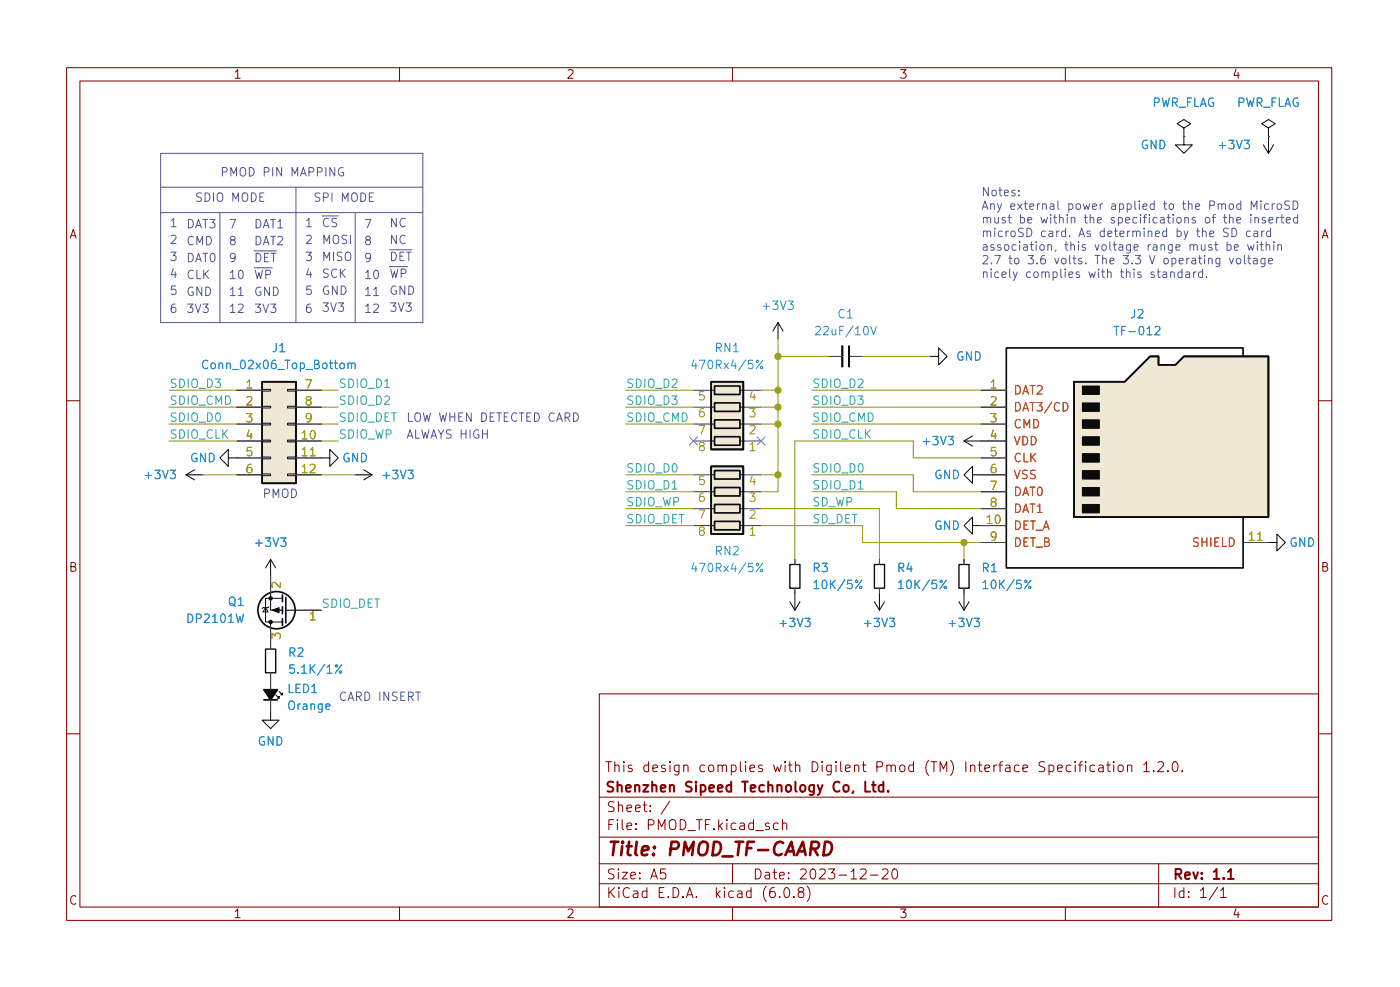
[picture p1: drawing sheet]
<svg xmlns="http://www.w3.org/2000/svg" width="210mm" height="148mm" viewBox="0 0 210 148" stroke-linecap="round" stroke-linejoin="round" font-family="sans-serif">
<g fill="none" stroke="#840000" stroke-width=".15">
<path d="M10 10.2h190v128h-190zM12 12.2h186v124h-186zM60 10.2v2M110 10.2v2M160 10.2v2M10 60.2h2M198 60.2h2M10 110.2h2M90 104.2h108v32h-108zM90 119.7h108M160.8 114.9l-.4-.1-.3 .3v.5l.2 .2h.5M161.5 114.3v.2"/>
<path d="M161.5 114.8v1M162 114.8h.5M162.5 114.3l-.2 .1-.1 .2v1.2M163 114.3v.2M163 114.8v1M164.4 114.9l-.4-.1-.3 .3v.5l.1 .2h.6M165 114.9h.6l.1 .9M165.7 115.2l-.5 .1a.29 .29 0 0 0-.2 .3 .29 .29 0 0 0 .2 .2h.5M166.2 114.8h.6M166.4 114.3v1.3l.1 .2h.3M167.3 114.3v.2M167.3 114.8v1"/>
<path d="M168 115a.41 .41 0 0 1 .4-.2 .41 .41 0 0 1 .3 .3v.5a.41 .41 0 0 1-.4 .3 .41 .41 0 0 1-.4-.3zM169.3 115a.37 .37 0 0 1 .7 .1v.7M169.3 114.8v1M171.8 114.8l.4-.5v1.5M171.8 115.8h.8M173.3 115.7v.1M173.9 114.5l.2-.2 .5 .1a.41 .41 0 0 1 .1 .6l-.9 .8h1M175.4 115.7v.1M176.2 114.5l.3-.2a.94 .94 0 0 1 0 1.5h-.1a.91 .91 0 0 1-.2-1.3zM177.5 115.7v.1M198 110.2h2M60 136.2v2"/>
<path d="M90 132.7h108M90 129.7h108M90 125.7h108M99.9 130.4h-.7v.8l.2-.2 .5 .1 .1 .2-.1 .5-.2 .1h-.3l-.2-.1M100.6 120.3l-1.3 1.9M110 136.2v2M110 129.7v3M116.9 123.6l-.5-.1-.2 .3v.5l.1 .2h.6M117.1 134.6v.1M117.5 123.7a.37 .37 0 0 1 .7 .1v.7M117.5 123v1.5M117.9 133.3l.3-.1a.94 .94 0 0 1 0 1.5h-.1a1 1 0 0 1-.2-1.4z"/>
<path d="M119.2 134.6v.1M120.2 133.9l-.3-.3v-.2l.3-.2 .4 .1 .1 .2v.2l-.7 .3-.1 .2v.4l.3 .1h.4l.1-.2v-.5l-.3-.1M121.2 133a1.72 1.72 0 0 1 0 2.3M129.2 130.6l.2-.2 .5 .1a.41 .41 0 0 1 .1 .6l-.8 .8h.9M130.7 131.4h1.2M132.5 130.6l.2-.2 .5 .1a.41 .41 0 0 1 .1 .6l-.9 .8h1M134.2 130.5l.2-.1a.94 .94 0 0 1 0 1.5h-.1a1 1 0 0 1-.1-1.4zM160 136.2v2M174 129.7v6.5M182.9 133.2l-1.3 1.9M183.3 133.7l.4-.5v1.5M183.3 134.7h.9"/>
</g>
<path d="M130 117.3v1.5h.7M131 117.8h.5M131.2 117.3v1.3v.2h.3M132.7 117.9l-.5-.1-.2 .3v.5l.1 .2h.6M132.7 117.3v1.5M133.4 118.7v.1M184.4 130.9l.4-.5v1.5M184.4 131.9h.9" fill="none" stroke="#840000" stroke-width=".3"/>
<path d="M123.9 126.4h.5a.97 .97 0 0 1 .4 1.5 .9 .9 0 0 1-1.1 .5z" fill="none" stroke="#840000" stroke-width=".4"/>
<g fill="#eee8d5" stroke="#eee8d5" stroke-width=".15">
<path d="M39.4 57.3h5v15.3h-5z"/>
<path d="M106.8 57.3h4.8v10.2h-4.8z"/>
<path d="M106.8 70h4.8v10.2h-4.8z"/>
<path d="M161.3 57.3h7.6l3.8-3.8h1.3v1.3h2.5l1.3-1.3h12.7v24.1h-29.2z"/>
</g>
<g fill="none" stroke="#0a0a0a" stroke-width=".25">
<path d="M39.4 57.3h5v15.3h-5zM106.8 57.3h4.8v10.2h-4.8zM107.3 57.9h3.8v1.3h-3.8zM161.3 57.3h7.6l3.8-3.8h1.3v1.3h2.5l1.3-1.3h12.7v24.1h-29.2zM186.7 53.5v-1.3h-35.6v33.1h35.6v-7.7M106.8 70h4.8v10.2h-4.8zM107.3 65.6h3.8v1.2h-3.8zM107.3 63h3.8v1.3h-3.8zM107.3 60.5h3.8v1.3h-3.8zM107.3 78.3h3.8v1.2h-3.8zM107.3 75.7h3.8v1.3h-3.8zM107.3 73.2h3.8v1.3h-3.8z"/>
<path d="M107.3 70.6h3.8v1.3h-3.8zM42.4 89.3v1M42.4 91.1v1M42.4 92.9v1M42.9 89.7v3.8M39.6 105.1h2.1"/>
<circle cx="41.5" cy="91.6" r="2.79"/>
</g>
<g fill="none" stroke="#0a0a0a" stroke-width=".15">
<path d="M177.8 19.2l1-.6-1-.7-1 .7 1 .6v2.6h1.3l-1.3 1.2-1.3-1.2h1.3M190.5 19.2l1-.6-1-.7-1 .7 1 .6v3.8M189.7 21.8l.8 1.2M191.3 21.8l-.8 1.2M39.4 58.5h1.2v.2h-1.2zM43.2 58.5h1.2v.2h-1.2zM106.7 58.6h.6M111.1 58.6h.7M116.8 48.4l.8 1.3M116.8 48.4v2.6M116.8 48.4l-.7 1.3M139.7 53.5h1.3v-1.3l1.2 1.3-1.2 1.3v-1.3"/>
<path d="M27.9 71.3h2.6M27.9 71.3l1.3 .7M29.2 70.5l-1.3 .8M34.3 68.7v-1.2l-1.3 1.2 1.3 1.3v-1.3h1.3M39.4 71.2h1.2v.2h-1.2zM39.4 68.6h1.2v.3h-1.2zM39.4 66.1h1.2v.2h-1.2zM39.4 63.5h1.2v.3h-1.2zM39.4 61h1.2v.2h-1.2zM43.2 71.2h1.2v.2h-1.2zM43.2 68.6h1.2v.3h-1.2zM43.2 66.1h1.2v.2h-1.2z"/>
<path d="M43.2 63.5h1.2v.3h-1.2zM43.2 61h1.2v.2h-1.2zM48.3 68.7h1.2v-1.2l1.3 1.2-1.3 1.3v-1.3M53.3 71.3h2.6M54.6 70.5l1.3 .8M55.9 71.3l-1.3 .7M106.7 66.2h.6M106.7 63.7h.6M106.7 61.1h.6M106.7 78.9h.6M106.7 76.4h.6M106.7 73.8h.6"/>
<path d="M106.7 71.3h.6M111.1 66.2h.7M111.1 63.7h.7M111.1 61.1h.7M111.1 78.9h.7M111.1 76.4h.7M111.1 73.8h.7M111.1 71.3h.7M144.8 66.2h2.5M144.8 66.2l1.2 .8M146 78.9v-1.3l-1.2 1.3 1.2 1.3v-1.3h1.3M146 71.3v-1.3l-1.2 1.3 1.2 1.3v-1.3h1.3"/>
<path d="M146 65.4l-1.2 .8M39.9 91.2l.4 .7h-.8zM40.4 91.1l-.1 .1h-.8l-.1 .1M40.6 89.1v2.5h1.8M40.6 84v2.5M40.6 93.4v.7M40.6 84l.8 1.3M40.6 84l-.7 1.3M42.4 89.8h-2.5v3.6h2.5M42.9 91.6h2.8M118.6 90.3l.8 1.3M119.4 89.1v2.5"/>
<path d="M120.1 90.3l-.7 1.3M131.3 90.3l.8 1.3M132.1 89.1v2.5M132.8 90.3l-.7 1.3M144 90.3l.8 1.3M144.8 89.1v2.5M145.5 90.3l-.7 1.3M190.5 81.4h1.3v-1.2l1.2 1.2-1.2 1.3v-1.3M40.6 106.8v1.3h1.3l-1.3 1.3-1.2-1.3h1.2M40.6 103.3v1.8M41.4 104.3l.5 .5v-.2v.2h-.2M41.9 103.8l.5 .5v-.3v.3h-.2"/>
</g>
<g fill="none" stroke="#493f36" stroke-width=".15">
<path d="M177.8 20.5h.1M190.5 20.5h.1M35.6 58.6h3.8M44.4 58.6h3.9M104.1 58.6h2.6M111.8 58.6h2.5M124.5 53.5h2M127.5 53.5h2M147.3 58.6h3.8M35.6 66.2h3.8M35.6 68.7h3.8M35.6 71.3h3.8"/>
<path d="M35.6 61.1h3.8M35.6 63.7h3.8M44.4 66.2h3.9M44.4 68.7h3.9M44.4 71.3h3.9M44.4 61.1h3.9M44.4 63.7h3.9M104.1 66.2h2.6M104.1 71.3h2.6M104.1 61.1h2.6M104.1 63.7h2.6M104.1 78.9h2.6"/>
<path d="M104.1 76.4h2.6M104.1 73.8h2.6M111.8 66.2h2.5M111.8 71.3h2.5M111.8 61.1h2.5M111.8 63.7h2.5M111.8 78.9h2.5M111.8 76.4h2.5M111.8 73.8h2.5M147.3 66.2h3.8M147.3 68.7h3.8M147.3 71.3h3.8"/>
<path d="M147.3 61.1h3.8M147.3 63.7h3.8M147.3 78.9h3.8M147.3 76.4h3.8M147.3 73.8h3.8M40.6 86.5v2.6M40.6 94.1v3.3M45.7 91.6h2.6M119.4 84v.7M119.4 88.3v.8M132.1 84v.7M132.1 88.3v.8"/>
<path d="M144.8 84v.7M144.8 88.3v.8M147.3 81.4h3.8M186.7 81.4h3.8M40.6 101v2.5M40.6 105.1v1.7"/>
</g>
<g fill="none" stroke="#268bd2" stroke-width=".15">
<path d="M31.2 54.2a.51 .51 0 0 0-.6 0 .51 .51 0 0 0-.2 .6 .48 .48 0 0 0 .3 .5 .48 .48 0 0 0 .5-.1M52.3 54.6l.1-.1 .3 .1 .1 .7M52.3 54.5v.8M52.8 54.7l.2-.2 .3 .1v.7M104.2 54l-.3 .9h.8M114.5 54.1l-.9 1.2M122.5 49.1l.5-.1 .2 .1v.3l-.8 .9h.8M130.8 49l.4 1.3 .4-1.3M167.3 49h.7M173.5 49.1l.5-.1 .1 .1 .1 .3-.8 .9h.8M51.3 99.8l-1 1.3M104.2 84.5l-.3 .9h.8"/>
<path d="M114.5 84.6l-.9 1.2M122.2 87.5l.4-.4v1.3M122.2 88.4h.8M134.9 87.5l.4-.4v1.3M134.9 88.4h.8M147.6 87.5l.4-.4v1.3M147.6 88.4h.8"/>
<circle cx="114.4" cy="55.2" r=".18"/>
<circle cx="114.4" cy="85.6" r=".18"/>
<circle cx="51.1" cy="100.9" r=".18"/>
</g>
<g fill="#0a0a0a" stroke="#0a0a0a" stroke-width=".15">
<path d="M40.9 91.6l1-.4v.8z"/>
<path d="M162.6 75.7h2.5v1.3h-2.5z"/>
<path d="M162.6 73.2h2.5v1.3h-2.5z"/>
<path d="M162.6 70.6h2.5v1.3h-2.5z"/>
<path d="M162.6 68.1h2.5v1.3h-2.5z"/>
<path d="M162.6 65.6h2.5v1.2h-2.5z"/>
<path d="M162.6 63h2.5v1.3h-2.5z"/>
<path d="M162.6 60.5h2.5v1.3h-2.5z"/>
<path d="M162.6 57.9h2.5v1.3h-2.5z"/>
<circle cx="40.6" cy="89.8" r=".25"/>
<circle cx="40.6" cy="93.4" r=".25"/>
</g>
<path d="M39.9 97.4h1.5v3.6h-1.5zM118.6 84.7h1.5v3.6h-1.5zM131.3 84.7h1.5v3.6h-1.5zM144 84.7h1.5v3.6h-1.5z" fill="none" stroke="#0a0a0a" stroke-width=".2"/>
<path d="M39.6 103.5h2.1l-1.1 1.6z" fill="#0a0a0a" stroke="#0a0a0a" stroke-width=".25"/>
<path d="M159.7 60.4a.64 .64 0 0 1 .7 .7 .64 .64 0 0 1-.7 .6z" fill="none" stroke="#cb4b16" stroke-width=".15"/>
<path d="M126.5 52v3" fill="none" stroke="#0a0a0a" stroke-width=".33"/>
<path d="M127.5 52v3" fill="none" stroke="#0a0a0a" stroke-width=".3"/>
<g fill="none" stroke="#515593" stroke-width=".15">
<path d="M24.1 28.1h39.4M24.1 23h39.4v25.4h-39.4zM24.1 31.9h39.4M33 31.9v16.5M44.4 28.1v20.3M51.5 25.2a.62 .62 0 0 0-.7 .5 .62 .62 0 0 0 .4 .7l.4-.1v-.4h-.2M53.3 31.9v16.5M153 29.3v.1M153 28.6v.1M183.2 38.8v1l-.2 .2h-.3M183.2 38.8h-.4l-.2 .2v.4l.1 .2h.5M184.3 36.8l.3-.1 .3 .3v.3l-.1 .2h-.5"/>
<path d="M184.3 36.3v1.3M184.5 34.3h-.5l-.2 .1v.3l.5 .3 .2 .3-.3 .2h-.5M184.6 32.8l.2-.2 .3 .1 .1 .8M184.6 38.8l.4 .8 .3-.8M185 34.3a.64 .64 0 0 1 .7 .6 .64 .64 0 0 1-.7 .6zM185.4 37.1l.6-.1-.1-.2-.3-.1-.2 .2v.6h.5M185.7 33.1l.6-.2v-.2l-.4-.1-.2 .2 .1 .6h.5M185.8 38.8h.3l.2 .2v.4l-.2 .2h-.3l-.1-.2v-.4zM186.9 38.3v1.1l.2 .2M187.4 36.7l.2 .9 .3-.6 .2 .6 .2-.9M187.4 38.8h.5M187.6 38.3v1.1l.3 .2"/>
<path d="M187.8 34.7h-.4l-.2 .2v.4l.1 .2h.5M187.9 32.2v.1M187.9 32.6v.9M187.9 31.4v-1.2l.4 .9 .5-.9v1.2M188.3 38.8h.5v.8M188.3 34.7h.5l.1 .8M188.5 32.8l.1-.2 .3 .1 .1 .8M188.5 32.6v.9M188.8 36.3v.1M188.8 39.1h-.4a.25 .25 0 0 0-.2 .3 .25 .25 0 0 0 .2 .2h.4M188.8 36.7v.9M188.9 35h-.4a.25 .25 0 0 0-.2 .3 .25 .25 0 0 0 .2 .2h.4"/>
<path d="M189.2 36.7h.5M189.4 30.2v.1M189.4 30.6v.8M189.4 36.3v1.1l.3 .2M189.5 34.7v.8M189.9 34.7h-.3l-.1 .2M190 38.8v1l-.3 .2h-.3M190 38.8h-.4l-.2 .2v.4l.1 .2h.5M190 32.7l-.3-.1-.2 .2 .1 .2 .4 .1v.3h-.5M190.2 36.8l.1-.1 .3 .1 .1 .8M190.2 36.3v1.3M190.5 30.7l-.3-.1-.3 .2v.4l.1 .2h.5"/>
<path d="M190.5 39.2l.6-.1v-.3h-.4l-.2 .2 .1 .6h.5M190.6 33.1l.6-.2-.1-.2-.3-.1-.2 .2v.6h.5M190.8 34.7h-.3l-.3 .2v.4l.1 .2h.5M190.8 34.3v1.2M191.1 30.6v.8M191.3 36.3v.1M191.3 36.7v.9M191.4 30.6l-.2 .1-.1 .1M191.7 32.6v.9M191.9 30.7l.3-.1 .3 .2v.4l-.3 .2h-.3l-.1-.2v-.4zM191.9 36.8l.2-.1 .3 .1 .1 .8M191.9 36.7v.9"/>
<path d="M192.1 32.6l-.3 .1-.1 .2M192.3 32.6h.5M192.5 32.2v1.1l.3 .2M193.2 33.1l.6-.2-.1-.2-.3-.1-.2 .2v.6h.5M193.7 30.2h-.5l-.3 .2 .2 .3 .5 .3v.3l-.2 .1h-.5M194.2 30.2a.64 .64 0 0 1 .7 .6 .64 .64 0 0 1-.7 .6zM194.9 32.7l-.4-.1-.2 .3v.3l.1 .2h.5M194.9 32.2v1.3M35.8 44.4h.7M56.1 44.4h.7M174.7 40.9h.5v.8M175.2 41.1l-.4 .1a.25 .25 0 0 0-.2 .2 .25 .25 0 0 0 .2 .3l.4-.1"/>
<path d="M175.8 40.9l.2-.1 .3 .1 .1 .8M175.8 40.8v.9M177.5 40.9l-.3-.1-.3 .3v.3l.1 .2h.5M177.5 40.4v1.3M178.1 40.9h.5l.1 .8M178.7 41.1l-.5 .1a.25 .25 0 0 0-.1 .2 .25 .25 0 0 0 .1 .3l.5-.1M179.3 40.8v.9M179.6 40.8l-.2 .1-.1 .2M180.6 40.9l-.4-.1-.2 .3v.3l.1 .2h.5M180.6 40.4v1.3M181.2 41.5v.2"/>
</g>
<g fill="none" stroke="#990" stroke-width=".15">
<path d="M25.4 58.6h10.2M48.3 58.6h2.5M94 58.6h10.1M114.3 58.6h2.5M116.8 53.5h7.7M116.8 51v22.8h-2.5M121.9 58.6h25.4M129.5 53.5h10.2M25.4 63.7h10.2M25.4 61.1h10.2M25.4 66.2h10.2M30.5 71.3h5.1"/>
<path d="M48.3 63.7h2.5M48.3 71.3h5M48.3 61.1h2.5M48.3 66.2h2.5M94 63.7h10.1M94 71.3h10.1M94 61.1h10.1M94 76.4h10.1M94 78.9h10.1M94 73.8h10.1M114.3 63.7h2.5M114.3 71.3h2.5"/>
<path d="M114.3 61.1h2.5M114.3 76.4h17.8v7.6M114.3 78.9h15.2v2.5h17.8M121.9 63.7h25.4M121.9 71.3h15.3v2.5h10.1M121.9 61.1h25.4M121.9 73.8h12.7v2.6h12.7M147.3 68.7h-10.1v-2.5h-17.8v17.8M144.8 81.4v2.6"/>
</g>
<path d="M103.5 65.6l1.2 1.2M104.7 65.6l-1.2 1.2M113.7 65.6l1.2 1.2M114.9 65.6l-1.2 1.2" fill="none" stroke="#6c71c4" stroke-width=".15"/>
<g fill="#859900" stroke="#859900" stroke-width=".15">
<circle cx="116.8" cy="63.7" r=".46"/>
<circle cx="116.8" cy="71.3" r=".46"/>
<circle cx="116.8" cy="53.5" r=".46"/>
<circle cx="144.8" cy="81.4" r=".46"/>
<circle cx="116.8" cy="58.6" r=".46"/>
<circle cx="116.8" cy="61.1" r=".46"/>
</g>
<text font-size="2.8" fill="#840000" x="91" y="128.5">Title: PMOD_TF-CAARD</text>
<g font-size="2.1" fill="#840000">
<text x="90.8" y="118.9">Shenzhen Sipeed Technology Co, Ltd.</text>
<text x="90.8" y="115.9">This design complies with Digilent Pmod (TM) Interface Specification 1.2.0.</text>
<text x="91" y="124.6">File: PMOD_TF.kicad_sch</text>
<text x="91" y="121.9">Sheet: /</text>
<text x="91" y="134.8">KiCad E.D.A. kicad (6.0.8)</text>
<text x="91" y="132">Size: A5</text>
<text x="113" y="132">Date: 2023-12-20</text>
<text x="176" y="132">Rev: 1.1</text>
<text x="176" y="134.8">Id: 1/1</text>
</g>
<g font-size="1.8" fill="#840000">
<text x="35" y="11.8">1</text>
<text x="85" y="11.8">2</text>
<text x="135" y="11.8">3</text>
<text x="185" y="11.8">4</text>
<text x="10.3" y="35.8">A</text>
<text x="198.4" y="35.8">A</text>
<text x="10.3" y="85.8">B</text>
<text x="198.4" y="85.8">B</text>
<text x="10.3" y="135.8">C</text>
<text x="35" y="137.8">1</text>
<text x="85" y="137.8">2</text>
<text x="135" y="137.8">3</text>
<text x="185" y="137.8">4</text>
<text x="198.4" y="135.8">C</text>
</g>
<g font-size="1.8" fill="#268bd2">
<text x="172.8" y="16">PWR_FLAG</text>
<text x="185.5" y="16">PWR_FLAG</text>
<text x="171.3" y="22.4">GND</text>
<text x="183.3" y="22.4">+3V3</text>
<text x="114.8" y="46.5">+3V3</text>
<text x="125.9" y="47.8">C1</text>
<text x="169.8" y="47.8">J2</text>
<text x="40.9" y="52.9">J1</text>
<text x="107.5" y="52.9">RN1</text>
<text x="123.1" y="50.3">22uF/10V</text>
<text x="168" y="50.3">TF-012</text>
<text x="31" y="55.4">Conn_02x06_Top_Bottom</text>
<text x="104.6" y="55.4">470Rx4/5%</text>
<text x="143.6" y="54.1">GND</text>
<text x="22" y="71.9">+3V3</text>
<text x="28.5" y="69.4">GND</text>
<text x="51.4" y="69.4">GND</text>
<text x="57.7" y="71.9">+3V3</text>
<text x="138.8" y="66.8">+3V3</text>
<text x="140.3" y="71.9">GND</text>
<text x="38.6" y="82.1">+3V3</text>
<text x="107.5" y="83.3">RN2</text>
<text x="140.3" y="79.5">GND</text>
<text x="193.6" y="82.1">GND</text>
<text x="104.6" y="85.9">470Rx4/5%</text>
<text x="122.1" y="85.9">R3</text>
<text x="122.7" y="88.4">10K/5%</text>
<text x="134.8" y="85.9">R4</text>
<text x="135.4" y="88.4">10K/5%</text>
<text x="147.5" y="85.9">R1</text>
<text x="148.1" y="88.4">10K/5%</text>
<text x="28.1" y="93.5">DP2101W</text>
<text x="34.3" y="91">Q1</text>
<text x="117.3" y="94.1">+3V3</text>
<text x="130" y="94.1">+3V3</text>
<text x="142.7" y="94.1">+3V3</text>
<text x="43.4" y="98.6">R2</text>
<text x="44" y="101.1">5.1K/1%</text>
<text x="43.2" y="104">LED1</text>
<text x="43.4" y="106.6">Orange</text>
<text x="38.7" y="111.9">GND</text>
</g>
<g font-size="1.8" fill="#515593">
<text x="33" y="26.5">PMOD PIN MAPPING</text>
<text x="147.3" y="29.5">Notes:</text>
<text x="25.4" y="34.1">1</text>
<text x="27.9" y="34.3">DAT3</text>
<text x="29.2" y="30.3">SDIO MODE</text>
<text x="34.3" y="34.3">7</text>
<text x="38.1" y="34.3">DAT1</text>
<text x="45.7" y="34.1">1</text>
<text x="47" y="30.3">SPI MODE</text>
<text x="48.3" y="34.1">~{CS}</text>
<text x="54.6" y="34.3">7</text>
<text x="58.4" y="34.1">NC</text>
<text x="147.3" y="31.5">Any external power applied to the Pmod MicroSD</text>
<text x="147.3" y="33.5">must be within the specifications of the inserted</text>
<text x="147.3" y="35.6">microSD card. As determined by the SD card</text>
<text x="25.4" y="39.2">3</text>
<text x="25.4" y="36.6">2</text>
<text x="25.4" y="41.7">4</text>
<text x="27.9" y="36.8">CMD</text>
<text x="27.9" y="39.4">DAT0</text>
<text x="27.9" y="41.9">CLK</text>
<text x="34.3" y="36.8">8</text>
<text x="34.3" y="39.4">9</text>
<text x="34.3" y="41.9">10</text>
<text x="38.1" y="39.4">~{DET}</text>
<text x="38.1" y="41.9">~{WP}</text>
<text x="38.1" y="36.8">DAT2</text>
<text x="45.7" y="39.2">3</text>
<text x="45.7" y="41.7">4</text>
<text x="45.7" y="36.6">2</text>
<text x="48.3" y="41.7">SCK</text>
<text x="48.3" y="36.6">MOSI</text>
<text x="48.3" y="39.2">MISO</text>
<text x="54.6" y="41.9">10</text>
<text x="54.6" y="39.4">9</text>
<text x="54.6" y="36.8">8</text>
<text x="58.4" y="36.6">NC</text>
<text x="58.4" y="41.7">~{WP}</text>
<text x="58.4" y="39.2">~{DET}</text>
<text x="147.3" y="37.6">association, this voltage range must be within</text>
<text x="147.3" y="39.7">2.7 to 3.6 volts. The 3.3 V operating voltage</text>
<text x="147.3" y="41.7">nicely complies with this standard.</text>
<text x="25.4" y="47">6</text>
<text x="25.4" y="44.3">5</text>
<text x="27.9" y="47">3V3</text>
<text x="27.9" y="44.4">GND</text>
<text x="34.3" y="44.4">11</text>
<text x="34.3" y="47">12</text>
<text x="38.1" y="47">3V3</text>
<text x="38.1" y="44.4">GND</text>
<text x="45.7" y="47">6</text>
<text x="45.7" y="44.3">5</text>
<text x="48.3" y="46.8">3V3</text>
<text x="48.3" y="44.3">GND</text>
<text x="54.6" y="47">12</text>
<text x="54.6" y="44.4">11</text>
<text x="58.4" y="44.3">GND</text>
<text x="58.4" y="46.8">3V3</text>
<text x="61" y="63.3">LOW WHEN DETECTED CARD</text>
<text x="61" y="65.9">ALWAYS HIGH</text>
<text x="39.4" y="74.7">PMOD</text>
<text x="50.8" y="105.2">CARD INSERT</text>
</g>
<g font-size="1.8" fill="#2aa198">
<text x="25.4" y="58.2">SDIO_D3</text>
<text x="50.8" y="58.2">SDIO_D1</text>
<text x="94" y="58.2">SDIO_D2</text>
<text x="121.9" y="58.2">SDIO_D2</text>
<text x="25.4" y="65.9">SDIO_CLK</text>
<text x="25.4" y="60.8">SDIO_CMD</text>
<text x="25.4" y="63.3">SDIO_D0</text>
<text x="50.8" y="63.3">SDIO_DET</text>
<text x="50.8" y="65.9">SDIO_WP</text>
<text x="50.8" y="60.8">SDIO_D2</text>
<text x="94" y="63.3">SDIO_CMD</text>
<text x="94" y="60.8">SDIO_D3</text>
<text x="121.9" y="60.8">SDIO_D3</text>
<text x="121.9" y="63.3">SDIO_CMD</text>
<text x="121.9" y="65.9">SDIO_CLK</text>
<text x="94" y="70.9">SDIO_D0</text>
<text x="121.9" y="70.9">SDIO_D0</text>
<text x="94" y="76">SDIO_WP</text>
<text x="94" y="73.5">SDIO_D1</text>
<text x="121.9" y="76">SD_WP</text>
<text x="121.9" y="73.5">SDIO_D1</text>
<text x="94" y="78.6">SDIO_DET</text>
<text x="121.9" y="78.6">SD_DET</text>
<text x="48.3" y="91.3">SDIO_DET</text>
</g>
<g font-size="1.8" fill="#b58900">
<text x="37" y="58.3">1</text>
<text x="45.9" y="58.3">7</text>
<text x="148.7" y="58.3">1</text>
<text x="37" y="60.9">2</text>
<text x="37" y="63.4">3</text>
<text x="37" y="65.9">4</text>
<text x="45.4" y="65.9">10</text>
<text x="45.9" y="60.9">8</text>
<text x="45.9" y="63.4">9</text>
<text x="104.9" y="60.1">5</text>
<text x="104.9" y="62.6">6</text>
<text x="104.9" y="65.2">7</text>
<text x="112.5" y="65.2">2</text>
<text x="112.5" y="62.6">3</text>
<text x="112.5" y="60.1">4</text>
<text x="148.7" y="60.9">2</text>
<text x="148.7" y="63.4">3</text>
<text x="148.7" y="65.9">4</text>
<text x="37" y="68.5">5</text>
<text x="37" y="71">6</text>
<text x="45.4" y="68.5">11</text>
<text x="45.4" y="71">12</text>
<text x="104.9" y="67.7">8</text>
<text x="112.5" y="67.7">1</text>
<text x="148.7" y="68.5">5</text>
<text x="148.7" y="71">6</text>
<text x="104.9" y="72.8">5</text>
<text x="104.9" y="75.3">6</text>
<text x="104.9" y="77.9">7</text>
<text x="112.5" y="77.9">2</text>
<text x="112.5" y="75.3">3</text>
<text x="112.5" y="72.8">4</text>
<text x="148.7" y="73.6">7</text>
<text x="148.7" y="76.1">8</text>
<text x="104.9" y="80.4">8</text>
<text x="112.5" y="80.4">1</text>
<text x="148.2" y="78.6">10</text>
<text x="148.7" y="81.2">9</text>
<text x="187.6" y="81.2">11</text>
<text x="42.2" y="88.3" transform="rotate(-90 42.2 88.3)">2</text>
<text x="42.2" y="95.9" transform="rotate(-90 42.2 95.9)">3</text>
<text x="46.5" y="93.1">1</text>
</g>
<g font-size="1.8" fill="#cb4b16">
<text x="152.1" y="59.2">DAT2</text>
<text x="152.1" y="61.8">DAT3/CD</text>
<text x="152.1" y="64.3">CMD</text>
<text x="152.1" y="66.8">VDD</text>
<text x="152.1" y="69.4">CLK</text>
<text x="152.1" y="71.9">VSS</text>
<text x="152.1" y="74.5">DAT0</text>
<text x="152.1" y="77">DAT1</text>
<text x="152.1" y="79.5">DET_A</text>
<text x="152.1" y="82.1">DET_B</text>
<text x="179.2" y="82.1">SHIELD</text>
</g>
</svg>
